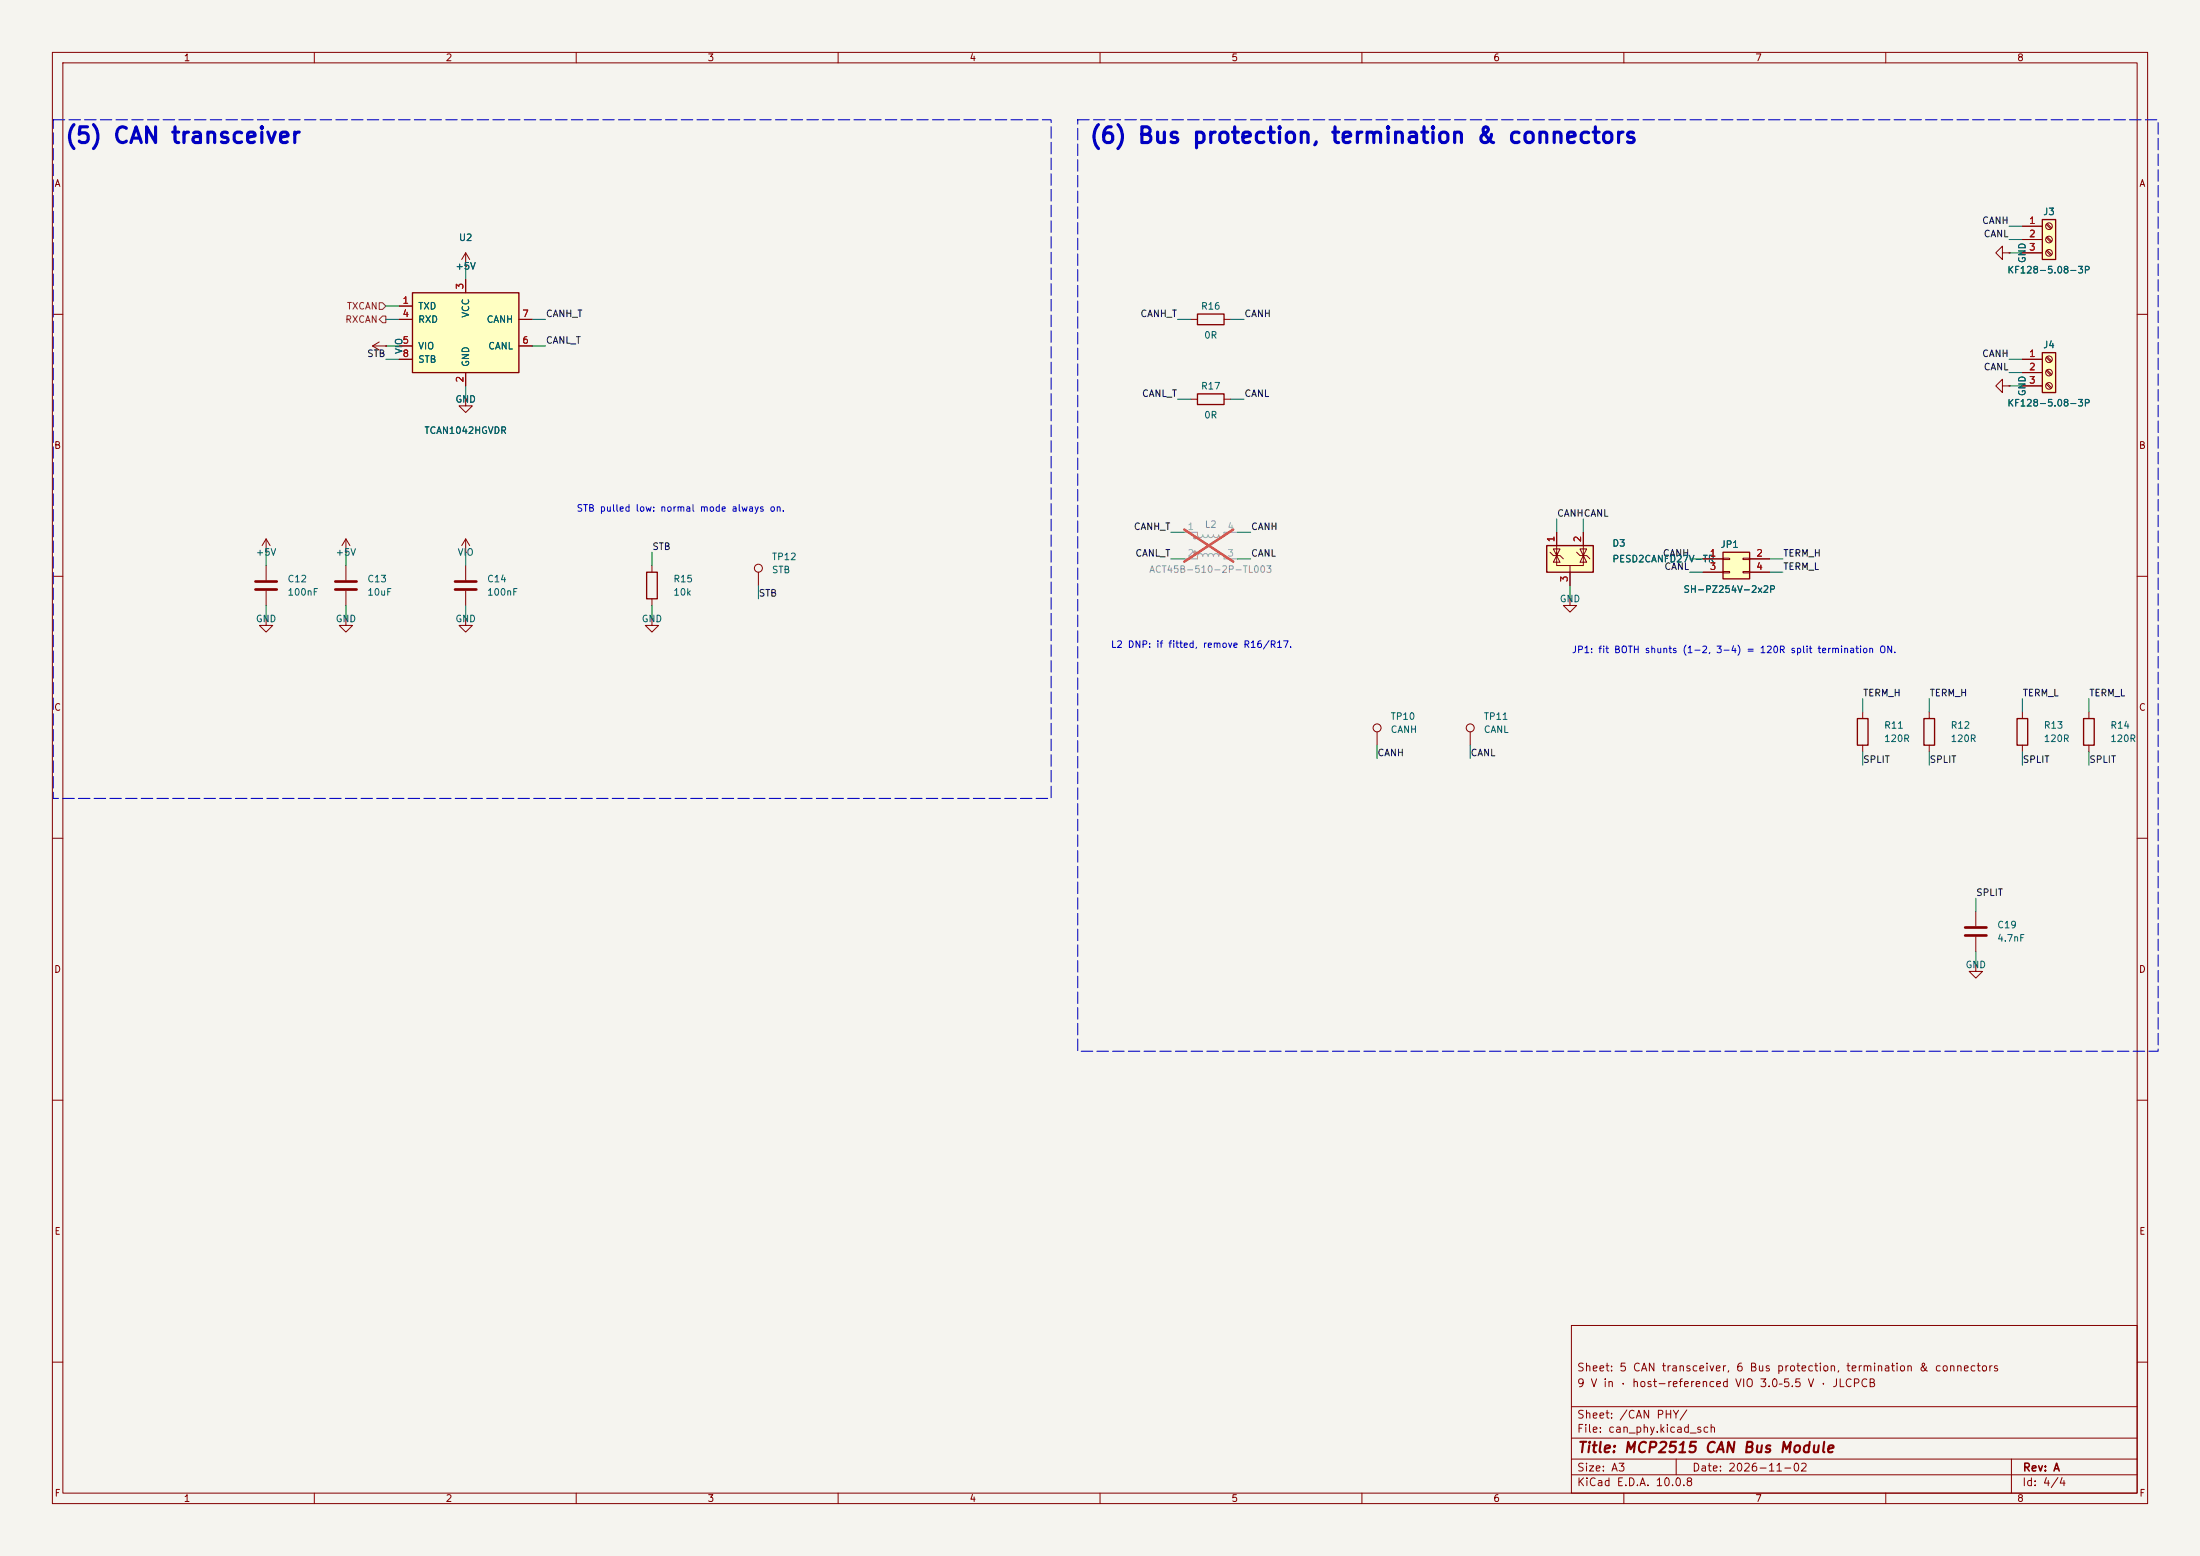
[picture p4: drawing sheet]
<svg xmlns="http://www.w3.org/2000/svg" width="420mm" height="297mm" viewBox="0 0 420 297" stroke-linecap="round" stroke-linejoin="round" font-family="sans-serif">
<path d="M0 0h420v297h-420z" fill="#f5f4ef" stroke="#f5f4ef" stroke-width=".19"/>
<g fill="none" stroke="#840000" stroke-width=".19">
<path d="M10 10h400v277h-400zM12 12h396v273h-396zM60 10v2M110 10v2M160 10v2M210 10v2M260 10v2M310 10v2M360 10v2M10 60h2M408 60h2M10 110h2"/>
<path d="M66 118.1v1.3h1.3l-1.3 1.3-1.2-1.3h1.2M66 118.1h.1M66 105.4h.1M66 102.9l-.7 1.2M66 102.9l.8 1.2M66 102.9v2.5M88.9 118.1v1.3h1.3l-1.3 1.3-1.3-1.3h1.3M88.9 118.1h.1M88.9 108v2.7M88.9 112.8v2.8M408 110h2M355.6 135.9v1.3"/>
<path d="M10 160h2M355.6 142.2v1.3M408 160h2M10 210h2M408 210h2M300 253h108v32h-108zM10 260h2M300 278.5h108M300 274.5h108M300 268.5h108M320 278.5v3M384 278.5v6.5"/>
<path d="M408 260h2M60 285v2M110 285v2M160 285v2M210 285v2M260 285v2M300 281.5h108M310 285v2M360 285v2"/>
</g>
<path d="M354.6 137.2h2v5h-2z" fill="none" stroke="#840000" stroke-width=".25"/>
<path d="M86.9 111h4M86.9 112.5h4" fill="none" stroke="#840000" stroke-width=".51"/>
<path d="M295.3 104.1h8.9v5.1h-8.9z" fill="#ffffc2"/>
<path d="M123.4 109.2h2.1v5.1h-2.1zM295.3 104.1h8.9v5.1h-8.9zM367.3 137.2h2v5h-2z" fill="none" stroke="#840000" stroke-width=".25"/>
<g fill="none" stroke="#840000" stroke-width=".19">
<path d="M88.9 50.8h.1M88.9 48.3l-.8 1.2M88.9 48.3l.8 1.2M88.9 48.3v2.5M88.9 76.2v1.3h1.3l-1.3 1.2-1.3-1.2h1.3M88.9 76.2h.1M50.8 118.1v1.3h1.3l-1.3 1.3-1.3-1.3h1.3M50.8 118.1h.1M50.8 105.4h.1M50.8 102.9v2.5M50.8 108v2.7M50.8 112.8v2.8"/>
<path d="M50.8 102.9l-.8 1.2M50.8 102.9l.8 1.2M124.5 118.1v1.3h1.2l-1.2 1.3-1.3-1.3h1.3M124.5 118.1h.1M124.5 108v1.2M124.5 114.3v1.3M144.8 109.2v2.6M295.9 105.4l.6 .6h1.3l.6 .7M297.2 106v2h5.1v-2M297.2 106l.6 1.3h-1.3zM297.2 105.4v.6l.6-1.2h-1.3l.7 1.2M297.2 101.6v4.4"/>
<path d="M299.7 108v3.8M301 105.4l.6 .6h1.3l.6 .7M301.6 104.8h1.3l-.6 1.2zM302.3 106l.6 1.3h-1.3zM302.3 101.6v4.4M280.7 139.7v2.5M368.3 135.9v1.3M368.3 142.2v1.3"/>
<circle cx="144.8" cy="108.5" r=".76"/>
<circle cx="280.7" cy="138.9" r=".76"/>
</g>
<path d="M48.8 111h4M48.8 112.5h4" fill="none" stroke="#840000" stroke-width=".51"/>
<path d="M78.7 55.9h20.4v15.2h-20.4z" fill="#ffffc2"/>
<path d="M78.7 55.9h20.4v15.2h-20.4zM228.6 59.9h5.1v2.1h-5.1zM228.6 75.2h5.1v2h-5.1zM385.1 137.2h2v5h-2z" fill="none" stroke="#840000" stroke-width=".25"/>
<g fill="none" stroke="#840000" stroke-width=".19">
<path d="M76.2 58.4h2.5M88.9 53.3v2.6M382.3 48.3v-1.3l-1.3 1.3 1.3 1.2v-1.2h1.2M383.5 48.3h.1M71.1 66h2.6M71.1 66l1.3 .8M72.4 65.3l-1.3 .7M73.7 66h.1M76.2 61h2.5M76.2 66h2.5M76.2 68.6h2.5M88.9 71.1v2.6"/>
<path d="M99.1 61h2.5M99.1 66h2.5M227.3 61h1.3M227.3 76.2h1.3M233.7 61h1.2M233.7 76.2h1.2M382.3 73.7v-1.3l-1.3 1.3 1.3 1.2v-1.2h1.2M383.5 73.7h.1M66 108v2.7M66 112.8v2.8M88.9 105.4h.1M88.9 102.9v2.5"/>
<path d="M88.9 102.9l-.8 1.2M88.9 102.9l.8 1.2M299.7 114.3v1.3h1.3l-1.3 1.2-1.3-1.2h1.3M299.7 114.3h.1M386.1 135.9v1.3M386.1 142.2v1.3"/>
</g>
<path d="M64 111h4.1M64 112.5h4.1" fill="none" stroke="#840000" stroke-width=".51"/>
<g fill="#9c9b98" stroke="#9c9b98" stroke-width=".19">
<circle cx="228.1" cy="102.6" r=".25"/>
<circle cx="228.1" cy="105.4" r=".25"/>
</g>
<path d="M226.1 101.6h2.5v.7l.5 .3 .4-.1 .1-.4 .1 .3 .3 .2 .5-.1 .1-.4 .2 .3 .3 .2 .4-.1 .1-.4 .1 .3 .3 .2 .4-.1 .3-.4 .1 .4 .5 .1 .3-.3 .1-.7h2.5M226.1 106.7h2.5v-.7l.5-.3 .4 .1 .1 .4 .2-.4 .3-.1 .4 .1 .1 .4 .1-.4 .3-.1 .5 .1 .1 .4 .3-.4 .4-.1 .3 .2 .1 .3 .1-.4 .5-.1 .3 .3 .1 .7h2.5" fill="none" stroke="#9c9b98" stroke-width=".19"/>
<path d="M226.1 101.1l9.3 6.1M235.4 101.1l-9.3 6.1" fill="none" stroke="#e12e31" stroke-width=".46"/>
<path d="M389.9 67.3h2.5v7.6h-2.5z" fill="#ffffc2"/>
<path d="M389.9 67.3h2.5v7.6h-2.5z" fill="none" stroke="#840000" stroke-width=".25"/>
<g fill="none" stroke="#840000" stroke-width=".19">
<path d="M386.1 68.6h3.8M386.1 71.1h3.8M386.1 73.7h3.8M390.6 68.2l.9 .9M390.6 70.8l.9 .8M390.6 73.3l.9 .9M390.8 68.1l.9 .8M390.8 70.6l.9 .9M390.8 73.2l.9 .8"/>
<circle cx="391.2" cy="71.1" r=".63"/>
<circle cx="391.2" cy="68.6" r=".63"/>
<circle cx="391.2" cy="73.7" r=".63"/>
</g>
<path d="M389.9 41.9h2.5v7.6h-2.5z" fill="#ffffc2"/>
<path d="M389.9 41.9h2.5v7.6h-2.5zM397.8 137.2h2v5h-2z" fill="none" stroke="#840000" stroke-width=".25"/>
<g fill="none" stroke="#840000" stroke-width=".19">
<path d="M386.1 43.2h3.8M386.1 45.7h3.8M386.1 48.3h3.8M390.6 42.8l.9 .9M390.6 45.4l.9 .8M390.6 47.9l.9 .9M390.8 42.7l.9 .8M390.8 45.2l.9 .9M390.8 47.8l.9 .8M398.8 135.9v1.3M398.8 142.2v1.3"/>
<circle cx="391.2" cy="45.7" r=".63"/>
<circle cx="391.2" cy="48.3" r=".63"/>
<circle cx="391.2" cy="43.2" r=".63"/>
</g>
<path d="M328.9 105.4h5.1v5.1h-5.1z" fill="#ffffc2"/>
<path d="M328.9 105.4h5.1v5.1h-5.1z" fill="none" stroke="#840000" stroke-width=".25"/>
<g fill="none" stroke="#840000" stroke-width=".19">
<path d="M76.2 58.4h2.5M88.9 50.8h.1M88.9 53.3v2.6M383.5 48.3h.1M386.1 43.2h3.8M386.1 45.7h3.8M386.1 48.3h3.8M73.7 66h.1M76.2 68.6h2.5M76.2 61h2.5M76.2 66h2.5M88.9 76.2h.1"/>
<path d="M88.9 71.1v2.6M99.1 61h2.5M99.1 66h2.5M383.5 73.7h.1M386.1 68.6h3.8M386.1 71.1h3.8M386.1 73.7h3.8M297.2 101.6v2.5M299.7 109.2v2.6M302.3 101.6v2.5M325.1 106.7h3.8M325.1 109.2h3.8"/>
<path d="M328.9 106.6h1.3v.2h-1.3zM328.9 109.1h1.3v.2h-1.3zM332.7 106.6h1.3v.2h-1.3zM332.7 109.1h1.3v.2h-1.3zM334 106.7h3.8M334 109.2h3.8M262.9 139.7v2.5M377.2 174v2.8M377.2 178.8v2.8M377.2 184.2v1.2h1.3l-1.3 1.3-1.3-1.3h1.3M377.2 184.2h.1"/>
<circle cx="262.9" cy="138.9" r=".76"/>
</g>
<path d="M375.2 177h4M375.2 178.6h4" fill="none" stroke="#840000" stroke-width=".51"/>
<path d="M72.4 57.8h.6l.7 .6-.7 .7h-.6zM73 60.3h.7v1.3h-.7l-.6-.6z" fill="none" stroke="#725600" stroke-width=".19"/>
<g fill="none" stroke="#009600" stroke-width=".19">
<path d="M73.7 58.4h2.5M88.9 50.8v2.5M383.5 45.7h2.6M383.5 43.2h2.6M383.5 48.3h2.6M73.7 61h2.5M73.7 68.6h2.5M73.7 66h2.5M88.9 73.7v2.5M101.6 61h2.5M101.6 66h2.5M224.8 76.2h2.5"/>
<path d="M224.8 61h2.5M234.9 76.2h2.6M234.9 61h2.6M383.5 71.1h2.6M383.5 68.6h2.6M383.5 73.7h2.6M297.2 99.1v2.5M302.3 99.1v2.5M50.8 105.4v2.6M50.8 115.6v2.5M66 105.4v2.6M66 115.6v2.5"/>
<path d="M88.9 105.4v2.6M88.9 115.6v2.5M124.5 105.4v2.6M124.5 115.6v2.5M144.8 111.8v2.5M223.5 106.7h2.6M223.5 101.6h2.6M236.2 106.7h2.6M236.2 101.6h2.6M299.7 111.8v2.5M322.6 106.7h2.5M322.6 109.2h2.5"/>
<path d="M337.8 106.7h2.6M337.8 109.2h2.6M355.6 133.4v2.5M368.3 133.4v2.5M386.1 133.4v2.5M398.8 133.4v2.5M262.9 142.2v2.6M280.7 142.2v2.6M355.6 143.5v2.6M368.3 143.5v2.6M386.1 143.5v2.6M398.8 143.5v2.6"/>
<path d="M377.2 171.5v2.5M377.2 181.6v2.6"/>
</g>
<path d="M10.2 22.9h190.5v129.5h-190.5zM205.7 22.9h206.3v177.8h-206.3z" fill="none" stroke="#0000c2" stroke-width=".2" stroke-dasharray="2.2 .8"/>
<g font-size="3" fill="#0000c2">
<text x="12.3" y="28.1">(5) CAN transceiver</text>
<text x="207.8" y="28.1">(6) Bus protection, termination &amp; connectors</text>
</g>
<text font-size="2" fill="#840000" x="301" y="277.8">Title: MCP2515 CAN Bus Module</text>
<g font-size="1.5" fill="#840000">
<text x="300.9" y="262.1">Sheet: 5 CAN transceiver, 6 Bus protection, termination &amp; connectors</text>
<text x="300.9" y="265.1">9 V in · host-referenced VIO 3.0–5.5 V · JLCPCB</text>
<text x="300.9" y="273.8">File: can_phy.kicad_sch</text>
<text x="300.9" y="271.1">Sheet: /CAN PHY/</text>
<text x="300.9" y="281.2">Size: A3</text>
<text x="322.9" y="281.2">Date: 2026-11-02</text>
<text x="386" y="281.2">Rev: A</text>
<text x="300.9" y="284">KiCad E.D.A. 10.0.8</text>
<text x="385.9" y="284">Id: 4/4</text>
</g>
<g font-size="1.3" fill="#840000">
<text x="35" y="12">1</text>
<text x="85" y="12">2</text>
<text x="135" y="12">3</text>
<text x="185" y="12">4</text>
<text x="235" y="12">5</text>
<text x="285" y="12">6</text>
<text x="335" y="12">7</text>
<text x="385" y="12">8</text>
<text x="10.3" y="36">A</text>
<text x="408.3" y="36">A</text>
<text x="10.2" y="86">B</text>
<text x="408.2" y="86">B</text>
<text x="10.2" y="136">C</text>
<text x="408.2" y="136">C</text>
<text x="10.2" y="186">D</text>
<text x="408.2" y="186">D</text>
<text x="10.3" y="236">E</text>
<text x="408.3" y="236">E</text>
<text x="10.3" y="286">F</text>
<text x="35" y="287">1</text>
<text x="85" y="287">2</text>
<text x="135" y="287">3</text>
<text x="185" y="287">4</text>
<text x="235" y="287">5</text>
<text x="285" y="287">6</text>
<text x="335" y="287">7</text>
<text x="385" y="287">8</text>
<text x="408.3" y="286">F</text>
</g>
<g font-size="1.3" fill="#006464">
<text x="389.9" y="41.4">J3</text>
<text x="87.5" y="46.3">U2</text>
<text x="86.8" y="51.8">+5V</text>
<text x="383.1" y="52.5">KF128-5.08-3P</text>
<text x="387" y="50.3" transform="rotate(-90 387 50.3)">GND</text>
<text x="79.7" y="59.4">TXD</text>
<text x="229.2" y="59.4">R16</text>
<text x="79.7" y="61.9">RXD</text>
<text x="89.9" y="60.8" transform="rotate(-90 89.9 60.8)">VCC</text>
<text x="92.8" y="61.9">CANH</text>
<text x="229.8" y="64.9">0R</text>
<text x="77.1" y="67.7" transform="rotate(-90 77.1 67.7)">VIO</text>
<text x="79.7" y="67">VIO</text>
<text x="79.7" y="69.5">STB</text>
<text x="89.9" y="70.1" transform="rotate(-90 89.9 70.1)">GND</text>
<text x="93.1" y="67">CANL</text>
<text x="389.9" y="66.8">J4</text>
<text x="86.8" y="77.2">GND</text>
<text x="229.2" y="74.6">R17</text>
<text x="383.1" y="77.9">KF128-5.08-3P</text>
<text x="387" y="75.7" transform="rotate(-90 387 75.7)">GND</text>
<text x="80.9" y="83.1">TCAN1042HGVDR</text>
<text x="229.8" y="80.2">0R</text>
<text x="48.7" y="106.4">+5V</text>
<text x="64" y="106.4">+5V</text>
<text x="87.3" y="106.4">VIO</text>
<text x="147.3" y="107.2">TP12</text>
<text x="307.7" y="104.6">D3</text>
<text x="307.7" y="107.6">PESD2CANFD27V-TR</text>
<text x="328.3" y="104.9">JP1</text>
<text x="54.8" y="111.5">C12</text>
<text x="54.8" y="114">100nF</text>
<text x="70" y="111.5">C13</text>
<text x="70" y="114">10uF</text>
<text x="92.9" y="111.5">C14</text>
<text x="92.9" y="114">100nF</text>
<text x="128.4" y="111.5">R15</text>
<text x="128.4" y="114">10k</text>
<text x="147.3" y="109.7">STB</text>
<text x="321.3" y="113.5">SH-PZ254V-2x2P</text>
<text x="48.7" y="119.1">GND</text>
<text x="64" y="119.1">GND</text>
<text x="86.8" y="119.1">GND</text>
<text x="122.4" y="119.1">GND</text>
<text x="297.7" y="115.3">GND</text>
<text x="265.4" y="137.7">TP10</text>
<text x="283.2" y="137.7">TP11</text>
<text x="265.4" y="140.2">CANH</text>
<text x="283.2" y="140.2">CANL</text>
<text x="359.6" y="139.4">R11</text>
<text x="359.6" y="141.9">120R</text>
<text x="372.3" y="139.4">R12</text>
<text x="372.3" y="141.9">120R</text>
<text x="390.1" y="139.4">R13</text>
<text x="390.1" y="141.9">120R</text>
<text x="402.8" y="139.4">R14</text>
<text x="402.8" y="141.9">120R</text>
<text x="381.2" y="177.5">C19</text>
<text x="375.1" y="185.1">GND</text>
<text x="381.2" y="180">4.7nF</text>
</g>
<g font-size="1.3" fill="#0f0f0f">
<text x="378.3" y="43.1">CANH</text>
<text x="378.6" y="45.6">CANL</text>
<text x="104.1" y="65.9">CANL_T</text>
<text x="104.1" y="60.8">CANH_T</text>
<text x="217.6" y="60.8">CANH_T</text>
<text x="237.5" y="60.8">CANH</text>
<text x="70" y="68.5">STB</text>
<text x="378.3" y="68.5">CANH</text>
<text x="378.6" y="71">CANL</text>
<text x="217.9" y="76.1">CANL_T</text>
<text x="237.5" y="76.1">CANL</text>
<text x="216.3" y="101.5">CANH_T</text>
<text x="238.7" y="101.5">CANH</text>
<text x="297.2" y="98.9">CANHCANL</text>
<text x="124.4" y="105.3">STB</text>
<text x="216.6" y="106.6">CANL_T</text>
<text x="238.7" y="106.6">CANL</text>
<text x="317.3" y="106.6">CANH</text>
<text x="340.3" y="106.6">TERM_H</text>
<text x="317.6" y="109.1">CANL</text>
<text x="340.3" y="109.1">TERM_L</text>
<text x="144.8" y="114.2">STB</text>
<text x="355.6" y="133.2">TERM_H</text>
<text x="368.3" y="133.2">TERM_H</text>
<text x="386.1" y="133.2">TERM_L</text>
<text x="398.8" y="133.2">TERM_L</text>
<text x="262.9" y="144.7">CANH</text>
<text x="280.6" y="144.7">CANL</text>
<text x="355.6" y="145.9">SPLIT</text>
<text x="368.3" y="145.9">SPLIT</text>
<text x="386.1" y="145.9">SPLIT</text>
<text x="398.8" y="145.9">SPLIT</text>
<text x="377.2" y="171.3">SPLIT</text>
</g>
<g font-size="1.3" fill="#a90000">
<text x="387.3" y="43">1</text>
<text x="387.3" y="45.6">2</text>
<text x="387.3" y="48.1">3</text>
<text x="76.7" y="58.3">1</text>
<text x="88.8" y="55.3" transform="rotate(-90 88.8 55.3)">3</text>
<text x="76.7" y="60.8">4</text>
<text x="76.7" y="65.9">5</text>
<text x="99.6" y="65.9">6</text>
<text x="99.6" y="60.8">7</text>
<text x="76.7" y="68.4">8</text>
<text x="387.3" y="68.4">1</text>
<text x="387.3" y="71">2</text>
<text x="88.8" y="73.1" transform="rotate(-90 88.8 73.1)">2</text>
<text x="387.3" y="73.5">3</text>
<text x="297" y="103.6" transform="rotate(-90 297 103.6)">1</text>
<text x="302.1" y="103.6" transform="rotate(-90 302.1 103.6)">2</text>
<text x="326.3" y="106.5">1</text>
<text x="335.2" y="106.5">2</text>
<text x="299.6" y="111.2" transform="rotate(-90 299.6 111.2)">3</text>
<text x="326.3" y="109.1">3</text>
<text x="335.2" y="109.1">4</text>
</g>
<g font-size="1.3" fill="#725600">
<text x="66.1" y="59.4">TXCAN</text>
<text x="65.8" y="61.9">RXCAN</text>
</g>
<g font-size="1.3" fill="#0000c2">
<text x="110" y="98">STB pulled low: normal mode always on.</text>
<text x="212" y="124">L2 DNP: if fitted, remove R16/R17.</text>
<text x="300" y="125">JP1: fit BOTH shunts (1-2, 3-4) = 120R split termination ON.</text>
</g>
<g font-size="1.3" fill="#a5a4a2">
<text x="226.6" y="101.5">1</text>
<text x="234.2" y="101.5">4</text>
<text x="226.6" y="106.5">2</text>
<text x="234.2" y="106.5">3</text>
</g>
<g font-size="1.3" fill="#939391">
<text x="229.9" y="101.1">L2</text>
<text x="219.3" y="109.6">ACT45B-510-2P-TL003</text>
</g>
</svg>
